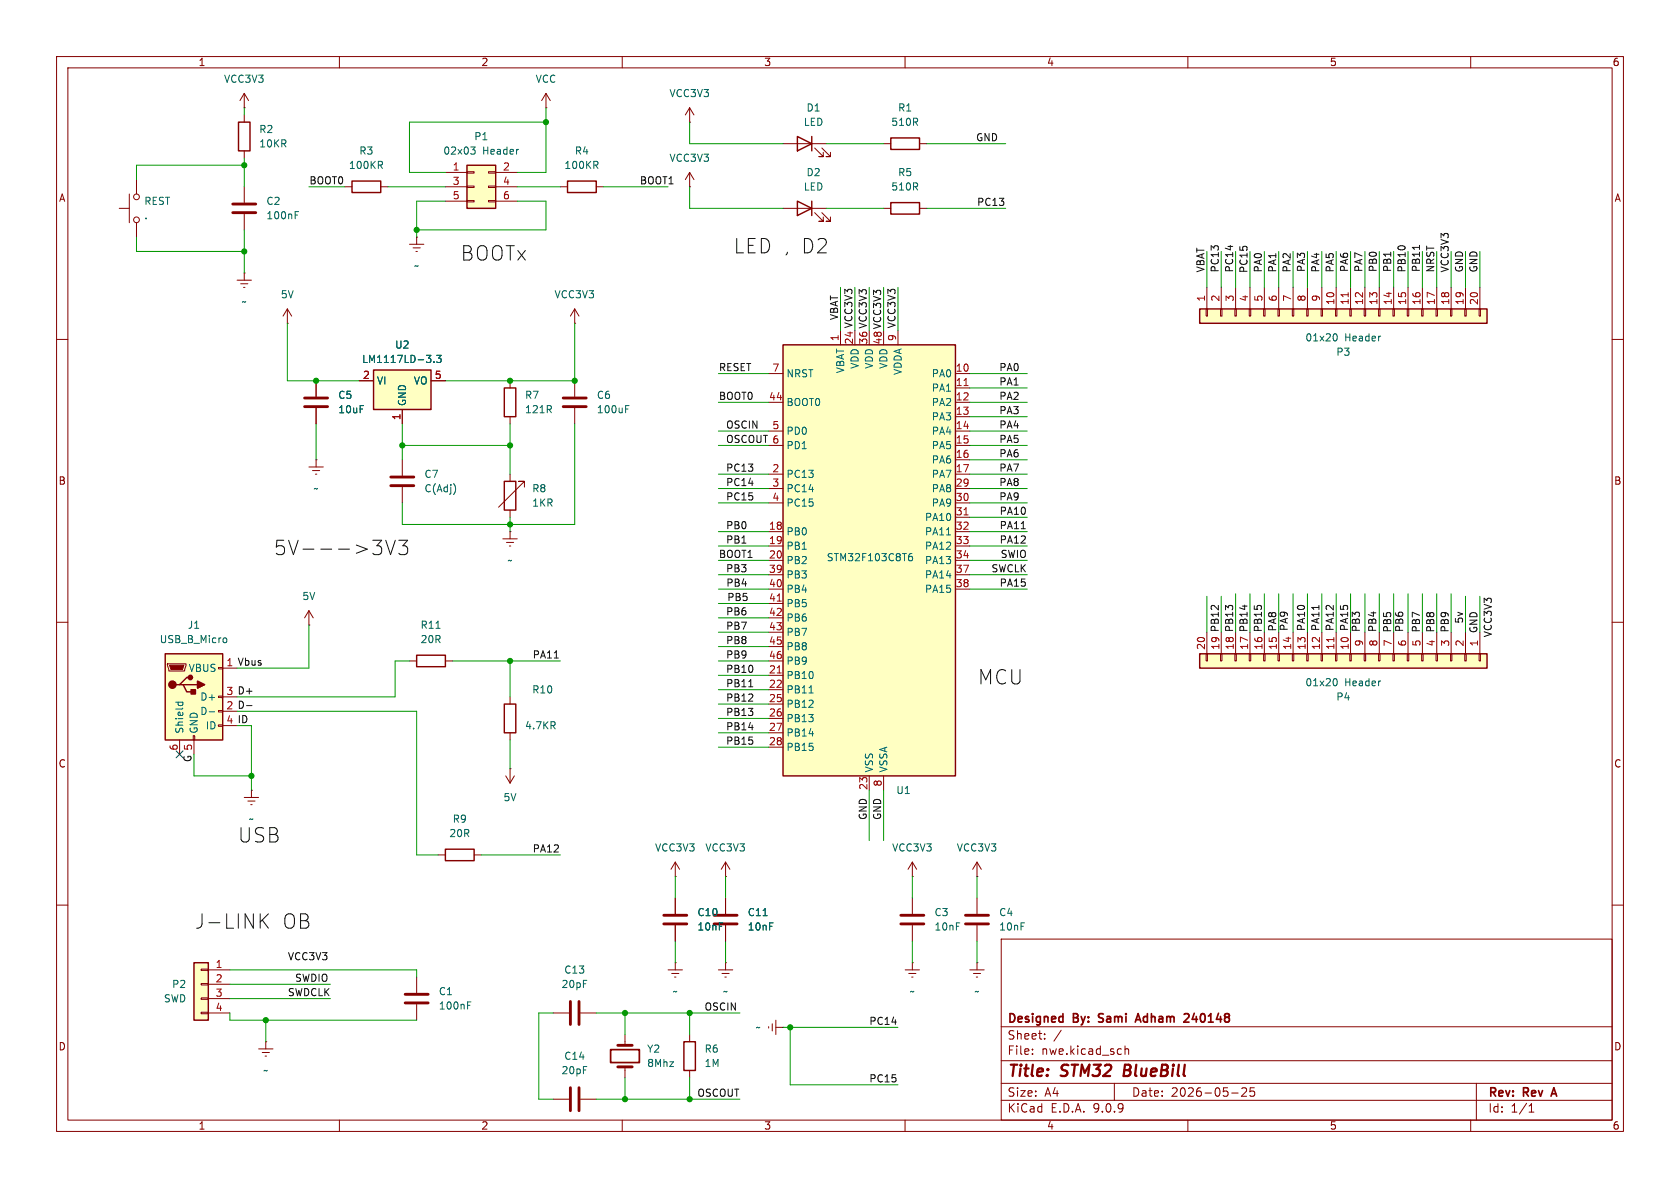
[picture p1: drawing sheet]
<svg xmlns="http://www.w3.org/2000/svg" width="297mm" height="210mm" viewBox="0 0 297 210" stroke-linecap="round" stroke-linejoin="round" font-family="sans-serif">
<g fill="none" stroke="#840000" stroke-width=".18">
<path d="M10 10h277v190h-277zM12 12h273v186h-273zM60 10v2M110 10v2M160 10v2M210 10v2M260 10v2M41.9 49.5h2.5M42.5 50.2h1.3M43.1 50.8h.2M43.2 48.3h.1M43.2 48.3v1.2"/>
<path d="M50.8 57.2h.1M50.8 54.6l-.8 1.3M50.8 54.6l.8 1.3M50.8 54.6v2.6M101.6 57.2h.1M101.6 54.6l-.8 1.3M101.6 54.6l.8 1.3M101.6 54.6v2.6M10 60h2M285 60h2M10 110h2M285 110h2"/>
<path d="M77.5 151.1h1.2M83.8 151.1h1.3M119.4 154.9h.1M119.4 152.4l-.8 1.3M119.4 152.4l.7 1.3M119.4 152.4v2.5M10 160h2M73.7 172.7v2.8M73.7 177.5v2.8M177 166h108v32h-108zM285 160h2M60 198v2"/>
<path d="M110 198v2M160 198v2M177 194.5h108M177 191.5h108M177 187.5h108M177 181.5h108M182.5 186.3v.1M182.5 185.5v.1M184.7 183.6v.1M184.7 182.8v.1M187.6 182.1l-1.3 2M197 191.5v3"/>
<path d="M198.9 184.9v1.5M198.9 185.5l.2-.1 .4 .1v.9M210 198v2M217.7 193.2h1.2M219.5 192.4l.6-.1 .2 .1 .1 .3-.9 1.1h.9M221.7 192.3h-.7v.7l.2-.1h.5l.1 .3-.1 .5-.2 .1-.5-.1M260 198v2M261 191.5v6.5M270.3 196.6h.9M270.3 195.5l.4-.4v1.5"/>
</g>
<path d="M194.3 179.3v.5M209.6 179.2l.5 .1 .1 .3-.9 1.1h.9M194.2 180.6l.2 .1M200.7 180.7l.5-1.5 .5 1.5M200.8 180.3h.8M274.3 193.4h.8M274.7 192.3l-.5 1.5" fill="none" stroke="#840000" stroke-width=".3"/>
<path d="M198.9 188.2l-.3 2h.8" fill="none" stroke="#840000" stroke-width=".4"/>
<path d="M71.6 175.8h4.1M71.6 177.3h4.1" fill="none" stroke="#840000" stroke-width=".51"/>
<path d="M82.7 177.7h.4M82.7 177.1h.6" fill="none" stroke="#006464" stroke-width=".18"/>
<path d="M78.7 150.1h5.1v2h-5.1z" fill="none" stroke="#840000" stroke-width=".25"/>
<path d="M138.4 61h30.5v76.2h-30.5z" fill="#ffffc2"/>
<path d="M138.4 61h30.5v76.2h-30.5z" fill="none" stroke="#840000" stroke-width=".25"/>
<g fill="none" stroke="#840000" stroke-width=".18">
<path d="M148.6 58.4v2.6M158.7 58.4v2.6M135.9 66h2.5M135.9 71.1h2.5M135.9 76.2h2.5M135.9 78.7h2.5M168.9 66h2.5M168.9 71.1h2.5M168.9 76.2h2.5M168.9 78.7h2.5M168.9 68.6h2.5M168.9 73.7h2.5"/>
<path d="M135.9 83.8h2.5M135.9 86.4h2.5M135.9 88.9h2.5M135.9 94h2.5M135.9 96.5h2.5M135.9 99.1h2.5M168.9 83.8h2.5M168.9 86.4h2.5M168.9 88.9h2.5M168.9 94h2.5M168.9 96.5h2.5M168.9 99.1h2.5"/>
<path d="M168.9 81.3h2.5M168.9 91.4h2.5M135.9 101.6h2.5M135.9 104.1h2.5M135.9 106.7h2.5M135.9 109.2h2.5M135.9 111.8h2.5M135.9 114.3h2.5M135.9 116.8h2.5M135.9 119.4h2.5M168.9 101.6h2.5M168.9 104.1h2.5"/>
<path d="M89.4 137.2l.8 1.2M90.2 135.9h.1M90.2 135.9v2.5M90.9 137.2l-.7 1.2M135.9 121.9h2.5M135.9 124.5h2.5M135.9 127h2.5M135.9 129.5h2.5M135.9 132.1h2.5M153.7 137.2v2.5M156.2 137.2v2.5"/>
</g>
<path d="M170.4 68.2h.7M170.4 91h.7M137.4 106.3h.7M137.4 119h.7" fill="none" stroke="#a90000" stroke-width=".18"/>
<path d="M160.6 98.6l.3-.3h.2l.2 .3v.3l-.2 .2h-.4l-.1-.2M161.2 97.9h-.3l-.3 .5M167.3 94.6h.8M143 122.5h.8" fill="none" stroke="#006464" stroke-width=".18"/>
<path d="M212.1 115.6h50.8v2.5h-50.8z" fill="#ffffc2"/>
<path d="M100.3 32h5.1v2h-5.1zM212.1 115.6h50.8v2.5h-50.8z" fill="none" stroke="#840000" stroke-width=".25"/>
<g fill="none" stroke="#840000" stroke-width=".18">
<path d="M96.5 19.1h.1M96.5 16.5l-.7 1.3M96.5 16.5l.8 1.3M96.5 16.5v2.6M121.9 19.1v2.5M121.9 19.1l-.7 1.2M121.9 19.1l.8 1.2M99.1 33h1.2M105.4 33h1.3M121.9 33h.1M121.9 21.6h.1M121.9 30.5l-.7 1.3"/>
<path d="M121.9 30.5l.8 1.3M121.9 30.5v2.5M213.2 115.6h.3v1.2h-.3zM213.4 111.8v3.8M215.8 115.6h.2v1.2h-.2zM215.9 111.8v3.8M218.3 115.6h.3v1.2h-.3zM218.4 111.8v3.8M220.9 115.6h.2v1.2h-.2zM221 111.8v3.8M223.4 115.6h.2v1.2h-.2zM223.5 111.8v3.8"/>
<path d="M225.9 115.6h.3v1.2h-.3zM226.1 111.8v3.8M228.5 115.6h.2v1.2h-.2zM228.6 111.8v3.8M231 115.6h.3v1.2h-.3zM231.1 111.8v3.8M233.6 115.6h.2v1.2h-.2zM233.7 111.8v3.8M236.1 115.6h.2v1.2h-.2zM236.2 111.8v3.8M238.6 115.6h.3v1.2h-.3zM238.8 111.8v3.8"/>
<path d="M241.2 115.6h.2v1.2h-.2zM241.3 111.8v3.8M243.7 115.6h.3v1.2h-.3zM243.8 111.8v3.8M246.3 115.6h.2v1.2h-.2zM246.4 111.8v3.8M248.8 115.6h.2v1.2h-.2zM248.9 111.8v3.8M251.3 115.6h.3v1.2h-.3zM251.5 111.8v3.8M253.9 115.6h.2v1.2h-.2zM254 111.8v3.8"/>
<path d="M256.4 115.6h.3v1.2h-.3zM256.5 111.8v3.8M259 115.6h.2v1.2h-.2zM259.1 111.8v3.8M261.5 115.6h.2v1.2h-.2zM261.6 111.8v3.8M127 171.5h2.5M127.6 172.1h1.3M128.1 172.7h.3M128.3 170.2h.1M128.3 170.2v1.3M135.9 181.5v.2"/>
<path d="M136.5 181v1.2M137.2 181.6h1.2M137.2 180.3v2.6M138.4 181.6h.1"/>
</g>
<path d="M235.8 112.7v.7" fill="none" stroke="#a90000" stroke-width=".18"/>
<path d="M105.3 29.2l.4 .6M105.6 28.6l.1 .2-.1 .3M236 120a.68 .68 0 0 1 .4 .6 .68 .68 0 0 1-.4 .6" fill="none" stroke="#006464" stroke-width=".18"/>
<path d="M212.1 54.6h50.8v2.6h-50.8z" fill="#ffffc2"/>
<path d="M212.1 54.6h50.8v2.6h-50.8zM120.9 184.2h2v5h-2z" fill="none" stroke="#840000" stroke-width=".25"/>
<g fill="none" stroke="#840000" stroke-width=".18">
<path d="M21.1 36.8h1.8M22.9 34.3v5.1M24.1 31.8v2.5M24.1 39.4v2.5M213.2 54.6h.3v1.3h-.3zM213.4 50.8v3.8M215.8 54.6h.2v1.3h-.2zM215.9 50.8v3.8M218.3 54.6h.3v1.3h-.3zM218.4 50.8v3.8M220.9 54.6h.2v1.3h-.2zM221 50.8v3.8"/>
<path d="M223.4 54.6h.2v1.3h-.2zM223.5 50.8v3.8M225.9 54.6h.3v1.3h-.3zM226.1 50.8v3.8M228.5 54.6h.2v1.3h-.2zM228.6 50.8v3.8M231 54.6h.3v1.3h-.3zM231.1 50.8v3.8M233.6 54.6h.2v1.3h-.2zM233.7 50.8v3.8M236.1 54.6h.2v1.3h-.2zM236.2 50.8v3.8"/>
<path d="M238.6 54.6h.3v1.3h-.3zM238.8 50.8v3.8M241.2 54.6h.2v1.3h-.2zM241.3 50.8v3.8M243.7 54.6h.3v1.3h-.3zM243.8 50.8v3.8M246.3 54.6h.2v1.3h-.2zM246.4 50.8v3.8M248.8 54.6h.2v1.3h-.2zM248.9 50.8v3.8M251.3 54.6h.3v1.3h-.3zM251.5 50.8v3.8"/>
<path d="M253.9 54.6h.2v1.3h-.2zM254 50.8v3.8M256.4 54.6h.3v1.3h-.3zM256.5 50.8v3.8M259 54.6h.2v1.3h-.2zM259.1 50.8v3.8M261.5 54.6h.2v1.3h-.2zM261.6 50.8v3.8M55.9 67.3v2.8M55.9 72.1v2.8M54.6 82.6h2.5M55.2 83.2h1.3"/>
<path d="M55.8 83.8h.2M55.9 81.3h.1M55.9 81.3v1.3M110.5 182.9v1.9M110.5 188.6v1.9M121.9 182.9v1.3M121.9 189.2v1.3"/>
<circle cx="24.1" cy="34.8" r=".51"/>
<circle cx="24.1" cy="38.9" r=".51"/>
</g>
<path d="M238.3 51.7v.8" fill="none" stroke="#a90000" stroke-width=".18"/>
<path d="M236 59a.68 .68 0 0 1 .4 .6 .68 .68 0 0 1-.4 .7" fill="none" stroke="#006464" stroke-width=".18"/>
<path d="M53.8 70.4h4.1M53.8 71.9h4.1M109.2 188.6h2.6M109.2 184.8h2.6" fill="none" stroke="#840000" stroke-width=".51"/>
<path d="M107.9 185.5h5.1v2.3h-5.1z" fill="none" stroke="#840000" stroke-width=".3"/>
<path d="M82.5 29.2h5.1v7.6h-5.1z" fill="#ffffc2"/>
<path d="M82.5 29.2h5.1v7.6h-5.1z" fill="none" stroke="#840000" stroke-width=".25"/>
<path d="M78.7 30.5h3.8M78.7 33h3.8M78.7 35.6h3.8M82.5 30.4h1.3v.2h-1.3zM82.5 32.9h1.3v.2h-1.3zM82.5 35.4h1.3v.3h-1.3zM86.4 30.4h1.2v.2h-1.2zM86.4 32.9h1.2v.2h-1.2zM86.4 35.4h1.2v.3h-1.2zM87.6 30.5h3.8M87.6 33h3.8M87.6 35.6h3.8" fill="none" stroke="#840000" stroke-width=".18"/>
<path d="M83.2 26h.8l-.4 .5 .3 .1 .1 .4-.2 .2h-.4" fill="none" stroke="#006464" stroke-width=".18"/>
<path d="M29.2 115.6h10.2v15.2h-10.2z" fill="#ffffc2"/>
<path d="M29.2 115.6h10.2v15.2h-10.2zM33.7 119.8h-.7l-1.3 1.2h-.6M31.7 121h.7l.6 1.3h1.3M32.4 121h2.5" fill="none" stroke="#840000" stroke-width=".25"/>
<path d="M29.6 117.3h3.3v.3l-.3 1h-2.8zM38.6 118h.8v.2h-.8zM39.4 118.1h2.5M31.7 130.8v2.6M34.2 130h.2v.8h-.2zM34.3 130.8v2.6M38.6 123.1h.8v.2h-.8zM38.6 125.6h.8v.3h-.8zM38.6 128.1h.8v.3h-.8zM39.4 123.2h2.5" fill="none" stroke="#840000" stroke-width=".18"/>
<path d="M30 117.6h2.5l-.2 .8h-2.1z" fill="#840000" stroke="#840000" stroke-width=".18"/>
<g fill="#840000" stroke="#840000" stroke-width=".25">
<path d="M33.8 121.9h.7v.8h-.7z"/>
<path d="M34.9 120.4l1.3 .6-1.3 .7z"/>
<circle cx="30.5" cy="121" r=".63"/>
<circle cx="33.7" cy="119.8" r=".38"/>
</g>
<path d="M39.7 112.8h.3l.1 .2-.1 .5-.3 .1M31.1 124.1h1.2M31.5 124.1v.4M32.3 124.1v.4M37 125.8h1" fill="none" stroke="#006464" stroke-width=".18"/>
<path d="M66 65.4h10.2v7h-10.2z" fill="#ffffc2"/>
<path d="M42.2 21.6h2v5.1h-2zM62.2 32h5.1v2h-5.1zM157.5 35.8h5.1v2h-5.1zM157.5 24.4h5.1v2h-5.1zM66 65.4h10.2v7h-10.2zM89.2 68.6h2v5.1h-2zM89.2 85.1h2v5.1h-2zM73.7 115.8h5v2.1h-5z" fill="none" stroke="#840000" stroke-width=".25"/>
<g fill="none" stroke="#840000" stroke-width=".18">
<path d="M43.2 19.1h.1M43.2 16.5l-.8 1.3M43.2 16.5l.7 1.3M43.2 16.5v2.6M43.2 20.3v1.3M43.2 26.7v1.2M43.2 33v2.8M43.2 37.8v2.8M61 33h1.2M67.3 33h1.3M156.2 36.8h1.3M156.2 25.4h1.3"/>
<path d="M162.6 36.8h1.2M162.6 25.4h1.2M63.5 67.3h2.5M71.1 72.4v2.5M76.2 67.3h2.5M90.2 67.3v1.3M90.2 73.7v1.2M71.1 81.3v2.8M71.1 86.1v2.8M88.9 95.3h2.5M89.5 95.9h1.3M90 96.5h.3"/>
<path d="M90.2 94h.1M90.2 83.8v1.3M90.2 90.2v1.2M90.2 94v1.3M92.7 86.1v-1h-1h1l-4.6 4.6M54.6 110.5h.1M54.6 108l-.8 1.2M54.6 108l.8 1.2M54.6 108v2.5M72.4 116.8h1.3M78.7 116.8h1.3M44.4 139.7h.1"/>
<path d="M44.4 139.7v1.3M43.2 141h2.5M43.8 141.6h1.3M44.3 142.2h.3M119.4 158.8v2.7M128.3 154.9h.1M128.3 152.4v2.5M128.3 158.8v2.7M128.3 152.4l-.8 1.3M128.3 152.4l.7 1.3M161.3 154.9h.1M161.3 152.4l-.8 1.3"/>
<path d="M161.3 152.4l.8 1.3M161.3 152.4v2.5M161.3 158.8v2.7M172.7 154.9h.1M172.7 152.4l-.7 1.3M172.7 152.4l.8 1.3M172.7 152.4v2.5M172.7 158.8v2.7M97.8 179.1h2.8M102.6 179.1h2.8M119.4 163.6v2.8M128.3 163.6v2.8"/>
<path d="M160 171.5h2.6M160.7 172.1h1.2M161.2 172.7h.2M161.3 170.2h.1M161.3 163.6v2.8M161.3 170.2v1.3M171.4 171.5h2.6M172.1 172.1h1.3M172.6 172.7h.2M172.7 170.2h.1M172.7 163.6v2.8M172.7 170.2v1.3"/>
<path d="M97.8 194.3h2.8M102.6 194.3h2.8"/>
</g>
<path d="M52.2 38h.4M52.2 37.4h.6M67.2 29.2l.4 .6M67.5 28.6l.1 .2-.1 .3M76.7 64v.1M77.2 62.8h.8l-.4 .5 .3 .1v.6l-.2 .1-.5-.1M80.4 85.9l.1 .4-.1 .8M77.1 111.1h.7M134.9 161.9h.7" fill="none" stroke="#006464" stroke-width=".18"/>
<g fill="none" stroke="#840000" stroke-width=".51">
<path d="M41.1 36.1h4.1M41.1 37.6h4.1M69.1 84.3h4.1M69.1 85.9h4.1M100.8 177v4.1M102.4 177v4.1M117.3 161.8h4.1M117.3 163.3h4.1M126.2 161.8h4.1M126.2 163.3h4.1M159.3 161.8h4M159.3 163.3h4"/>
<path d="M170.7 161.8h4.1M170.7 163.3h4.1M100.8 192.3v4M102.4 192.3v4"/>
</g>
<path d="M34.3 170.2h2.5v10.1h-2.5z" fill="#ffffc2"/>
<path d="M141 35.6l2.5 1.2-2.5 1.3zM141 24.1l2.5 1.3-2.5 1.3zM143.5 24.1v2.6M143.5 35.6v2.5M89.2 124.5h2v5h-2zM34.3 170.2h2.5v10.1h-2.5z" fill="none" stroke="#840000" stroke-width=".25"/>
<g fill="none" stroke="#840000" stroke-width=".18">
<path d="M138.4 36.8h7.6M138.4 25.4h7.6M144 37.6l1.5 1.5h-.7h.7v-.7M144 26.2l1.5 1.5h-.7h.7v-.8M145.3 37.6l1.5 1.5h-.8h.8v-.7M145.3 26.2l1.5 1.5h-.8h.8v-.8M72.4 43.2h2.5M73 43.8h1.3M73.5 44.5h.3M73.7 41.9h.1M73.7 41.9v1.3M55.9 67.3v2.8"/>
<path d="M55.9 72.1v2.8M63.5 67.3h2.5M71.1 72.4v2.5M76.2 67.3h2.5M101.6 67.3v2.8M101.6 72.1v2.8M90.2 123.2v1.3M90.2 129.5v1.3M119.4 158.8v2.7M128.3 158.8v2.7M35.6 171.3h1.2v.3h-1.2zM35.6 173.9h1.2v.2h-1.2z"/>
<path d="M35.6 176.4h1.2v.3h-1.2zM35.6 178.9h1.2v.3h-1.2zM36.8 171.5h3.8M36.8 174h3.8M36.8 176.5h3.8M36.8 179.1h3.8M118.1 171.5h2.5M118.7 172.1h1.3M119.3 172.7h.2M119.4 170.2h.1M119.4 163.6v2.8M119.4 170.2v1.3"/>
<path d="M128.3 163.6v2.8M45.7 185.4h2.6M46.4 186.1h1.2M46.9 186.7h.2M47 184.2h.1M47 184.2v1.2"/>
</g>
<path d="M99.6 70.4h4M99.6 71.9h4" fill="none" stroke="#840000" stroke-width=".51"/>
<path d="M76.7 64v.1M77.2 62.8h.8l-.4 .5 .3 .1v.6l-.2 .1-.5-.1M110.6 72.3h.4M110.6 71.7h.6M134.9 161.9h.7" fill="none" stroke="#006464" stroke-width=".18"/>
<path d="M250.9 43.4v.7M65.9 95.5h1.6l-.9 1a.69 .69 0 0 1 .9 .5v.6l-.3 .3-.2 .1h-.7l-.4-.2M68.2 95.5l.8 2.5 .9-2.5M70.5 95.5h1.6l-.9 1a.69 .69 0 0 1 .9 .5v.6l-.3 .3-.2 .1h-.7l-.4-.2M180.5 93.5h.8M98 116.3h.7M233.2 107v.7M43.6 124.7h1M132.4 121.4h.7M46.4 162.6l1.1 1.5M47.5 161.5l-1.5 1.5" fill="none" stroke="#0f0f0f" stroke-width=".18"/>
<g fill="none" stroke="#009600" stroke-width=".18">
<path d="M43.2 19.1v1.2M96.5 19.1v11.4h-5.1M43.2 27.9v5.1M43.2 29.2h-19.1v2.6M54.6 33h6.4M68.6 33h10.1M78.7 35.6h-5v6.3M91.4 33h7.7M91.4 35.6h5.1v5h-22.8M96.5 21.6h-24.1v8.9h6.3M106.7 33h11.4M121.9 21.6v3.8h16.5"/>
<path d="M121.9 33v3.8h16.5M146 36.8h10.2M146 25.4h10.2M163.8 36.8h14M163.8 25.4h14M24.1 41.9v2.6h19.1M43.2 40.6v7.7M50.8 57.2v10.1h12.7M101.6 57.2v10.1h-22.9M148.6 50.8v7.6M151.1 50.8v7.6M153.7 50.8v7.6"/>
<path d="M156.2 50.8v7.6M158.7 50.8v7.6M213.4 44.5v6.3M215.9 44.5v6.3M218.4 44.5v6.3M221 44.5v6.3M223.5 44.5v6.3M226.1 44.5v6.3M228.6 44.5v6.3M231.1 44.5v6.3M233.7 44.5v6.3M236.2 44.5v6.3"/>
<path d="M238.8 44.5v6.3M241.3 44.5v6.3M243.8 44.5v6.3M246.4 44.5v6.3M248.9 44.5v6.3M251.5 44.5v6.3M254 44.5v6.3M256.5 44.5v6.3M259.1 44.5v6.3M261.6 44.5v6.3M55.9 74.9v6.4M71.1 74.9v6.4"/>
<path d="M71.1 78.7h19.1M90.2 74.9v8.9M101.6 74.9v17.8h-30.5v-3.8M127 71.1h8.9M127 76.2h8.9M127 78.7h8.9M127 66h8.9M171.4 71.1h10.2M171.4 73.7h10.2M171.4 76.2h10.2M171.4 78.7h10.2M171.4 66h10.2"/>
<path d="M171.4 68.6h10.2M90.2 91.4v2.6M127 83.8h8.9M127 86.4h8.9M127 88.9h8.9M127 96.5h8.9M127 94h8.9M127 99.1h8.9M171.4 91.4h10.2M171.4 81.3h10.2M171.4 83.8h10.2M171.4 86.4h10.2"/>
<path d="M171.4 88.9h10.2M171.4 96.5h10.2M171.4 94h10.2M171.4 99.1h10.2M54.6 110.5v7.6h-12.7M72.4 116.8h-2.6v6.4h-27.9M80 116.8h19.1M90.2 116.8v6.4M127 116.8h8.9M127 109.2h8.9M127 111.8h8.9M127 119.4h8.9"/>
<path d="M127 114.3h8.9M127 101.6h8.9M127 104.1h8.9M127 106.7h8.9M171.4 101.6h10.2M171.4 104.1h10.2M213.4 105.4v6.4M215.9 105.4v6.4M218.4 105v6.8M221 105v6.8M223.5 105v6.8M226.1 105v6.8"/>
<path d="M228.6 105v6.8M231.1 105v6.8M233.7 105v6.8M236.2 105v6.8M238.8 105v6.8M241.3 105v6.8M243.8 105v6.8M246.4 105v6.8M248.9 105v6.8M251.5 105v6.8M254 105v6.8M256.5 105v6.8"/>
<path d="M259.1 105.4v6.4M261.6 105.4v6.4M34.3 133.4v3.8h10.1M41.9 128.3h2.5v11.4M41.9 125.7h31.8v25.4h3.8M90.2 130.8v5.1M127 121.9h8.9M127 127h8.9M127 124.5h8.9M127 129.5h8.9M127 132.1h8.9M153.7 139.7v8.9"/>
<path d="M156.2 139.7v8.9M85.1 151.1h14M119.4 154.9v3.9M128.3 154.9v3.9M161.3 154.9v3.9M172.7 154.9v3.9M40.6 171.5h33.1v1.2M40.6 179.1v1.2h33.1M40.6 176.5h17.8M40.6 174h17.8M97.8 179.1h-2.6v15.2h2.6M105.4 179.1h25.4"/>
<path d="M110.5 179.1v3.8M119.4 166.4v3.8M121.9 179.1v3.8M128.3 166.4v3.8M161.3 166.4v3.8M172.7 166.4v3.8M47 180.3v3.9M105.4 194.3h25.4M110.5 190.5v3.8M121.9 190.5v3.8M138.4 181.6h20.3M139.7 181.6v10.2h19"/>
</g>
<path d="M31.1 132.7l1.3 1.3M32.4 132.7l-1.3 1.3" fill="none" stroke="#000084" stroke-width=".18"/>
<g fill="#009600" stroke="#009600" stroke-width=".18">
<circle cx="121.9" cy="179.1" r=".46"/>
<circle cx="110.5" cy="179.1" r=".46"/>
<circle cx="110.5" cy="194.3" r=".46"/>
<circle cx="139.7" cy="181.6" r=".46"/>
<circle cx="121.9" cy="194.3" r=".46"/>
<circle cx="90.2" cy="67.3" r=".46"/>
<circle cx="101.6" cy="67.3" r=".46"/>
<circle cx="96.5" cy="21.6" r=".46"/>
<circle cx="90.2" cy="116.8" r=".46"/>
<circle cx="43.2" cy="29.2" r=".46"/>
<circle cx="43.2" cy="44.5" r=".46"/>
<circle cx="73.7" cy="40.6" r=".46"/>
<circle cx="55.9" cy="67.3" r=".46"/>
<circle cx="71.1" cy="78.7" r=".46"/>
<circle cx="90.2" cy="78.7" r=".46"/>
<circle cx="90.2" cy="92.7" r=".46"/>
<circle cx="44.4" cy="137.2" r=".46"/>
<circle cx="47" cy="180.3" r=".46"/>
</g>
<g font-size="3.5" fill="#0f0f0f">
<text x="81.3" y="46.3">BOOTx</text>
<text x="129.5" y="45">LED , D2</text>
<text x="48.3" y="98.4">5V---&gt;3V3</text>
<text x="172.7" y="121.2">MCU</text>
<text x="41.9" y="149.2">USB</text>
<text x="34.3" y="164.4">J-LINK</text>
<text x="49.7" y="164.4">OB</text>
</g>
<g font-size="2.8" fill="#840000">
<text x="178" y="190.9">Title:</text>
<text x="187.7" y="190.9">STM32</text>
<text x="199.5" y="190.9">BlueBill</text>
</g>
<g font-size="2.1" fill="#840000">
<text x="178" y="184">Sheet:</text>
<text x="178" y="181.2">Designed</text>
<text x="189.8" y="181.2">By:</text>
<text x="194.9" y="181.2">Sami</text>
<text x="202.2" y="181.2">Adham</text>
<text x="211.3" y="181.2">240148</text>
<text x="178" y="186.7">File:</text>
<text x="184.1" y="186.7">nwe.kicad_sch</text>
<text x="178" y="196.9">KiCad</text>
<text x="178" y="194.1">Size:</text>
<text x="184.7" y="194.1">A4</text>
<text x="185.7" y="196.9">E.D.A.</text>
<text x="193.3" y="196.9">9.0.9</text>
<text x="200" y="194.1">Date:</text>
<text x="207" y="194.1">2026-05-25</text>
<text x="263" y="194.3">Rev:</text>
<text x="263" y="196.9">Id:</text>
<text x="267.1" y="196.9">1/1</text>
<text x="269.4" y="194.3">Rev</text>
<text x="275.1" y="194.3">A</text>
</g>
<g font-size="1.8" fill="#840000">
<text x="35" y="11.9">1</text>
<text x="85" y="11.9">2</text>
<text x="135" y="11.9">3</text>
<text x="185" y="11.9">4</text>
<text x="235" y="11.9">5</text>
<text x="285" y="11.9">6</text>
<text x="10.3" y="35.9">A</text>
<text x="285.3" y="35.9">A</text>
<text x="10.3" y="85.9">B</text>
<text x="285.3" y="85.9">B</text>
<text x="10.3" y="135.9">C</text>
<text x="285.3" y="135.9">C</text>
<text x="10.3" y="185.9">D</text>
<text x="285.3" y="185.9">D</text>
<text x="35" y="199.9">1</text>
<text x="85" y="199.9">2</text>
<text x="135" y="199.9">3</text>
<text x="185" y="199.9">4</text>
<text x="235" y="199.9">5</text>
<text x="285" y="199.9">6</text>
</g>
<g font-size="1.8" fill="#006464">
<text x="39.5" y="14.8">VCC3V3</text>
<text x="94.6" y="14.8">VCC</text>
<text x="118.3" y="17.4">VCC3V3</text>
<text x="45.7" y="23.7">R2</text>
<text x="142" y="22.5">LED</text>
<text x="142.5" y="19.9">D1</text>
<text x="157.5" y="22.5">510R</text>
<text x="158.7" y="19.9">R1</text>
<text x="45.7" y="26.3">10KR</text>
<text x="63.4" y="27.5">R3</text>
<text x="78.3" y="27.5">02x03</text>
<text x="83.7" y="25">P1</text>
<text x="85.3" y="27.5">Header</text>
<text x="101.5" y="27.5">R4</text>
<text x="118.3" y="28.8">VCC3V3</text>
<text x="61.6" y="30.1">100KR</text>
<text x="99.7" y="30.1">100KR</text>
<text x="142" y="33.9">LED</text>
<text x="142.5" y="31.3">D2</text>
<text x="157.5" y="33.9">510R</text>
<text x="158.7" y="31.3">R5</text>
<text x="25.4" y="36.4">REST</text>
<text x="25.4" y="39">.</text>
<text x="47" y="36.4">C2</text>
<text x="47" y="39">100nF</text>
<text x="73.1" y="47.9">~</text>
<text x="49.5" y="52.9">5V</text>
<text x="97.9" y="52.9">VCC3V3</text>
<text x="42.6" y="54.2">~</text>
<text x="63.9" y="64.4">LM1117LD-3.3</text>
<text x="69.7" y="61.8">U2</text>
<text x="152" y="65.3" transform="rotate(-90 152 65.3)">VDD</text>
<text x="154.5" y="65.3" transform="rotate(-90 154.5 65.3)">VDD</text>
<text x="157.1" y="65.3" transform="rotate(-90 157.1 65.3)">VDD</text>
<text x="230.7" y="60.6">01x20</text>
<text x="236.1" y="63.1">P3</text>
<text x="237.7" y="60.6">Header</text>
<text x="59.7" y="70.7">C5</text>
<text x="66.5" y="68.2">VI</text>
<text x="72" y="71.9" transform="rotate(-90 72 71.9)">GND</text>
<text x="73.1" y="68.2">VO</text>
<text x="92.7" y="70.7">R7</text>
<text x="105.4" y="70.7">C6</text>
<text x="138.9" y="66.9">NRST</text>
<text x="138.9" y="72">BOOT0</text>
<text x="149.5" y="66.1" transform="rotate(-90 149.5 66.1)">VBAT</text>
<text x="159.6" y="66.4" transform="rotate(-90 159.6 66.4)">VDDA</text>
<text x="164.6" y="66.9">PA0</text>
<text x="164.6" y="69.4">PA1</text>
<text x="164.6" y="72">PA2</text>
<text x="59.7" y="73.3">10uF</text>
<text x="92.7" y="73.3">121R</text>
<text x="105.4" y="73.3">100uF</text>
<text x="138.9" y="77.1">PD0</text>
<text x="164.6" y="74.5">PA3</text>
<text x="164.6" y="77.1">PA4</text>
<text x="138.9" y="79.6">PD1</text>
<text x="164.6" y="79.6">PA5</text>
<text x="164.6" y="82.1">PA6</text>
<text x="55.3" y="87.2">~</text>
<text x="74.9" y="84.7">C7</text>
<text x="74.9" y="87.2">C(Adj)</text>
<text x="94" y="87.2">R8</text>
<text x="94" y="89.8">1KR</text>
<text x="138.9" y="84.7">PC13</text>
<text x="138.9" y="87.2">PC14</text>
<text x="138.9" y="89.8">PC15</text>
<text x="164.6" y="84.7">PA7</text>
<text x="164.6" y="87.2">PA8</text>
<text x="164.6" y="89.8">PA9</text>
<text x="138.9" y="94.8">PB0</text>
<text x="163.4" y="92.3">PA10</text>
<text x="163.4" y="94.8">PA11</text>
<text x="89.6" y="99.9">~</text>
<text x="138.9" y="97.4">PB1</text>
<text x="138.9" y="99.9">PB2</text>
<text x="146.1" y="99.4">STM32F103C8T6</text>
<text x="163.4" y="97.4">PA12</text>
<text x="163.4" y="99.9">PA13</text>
<text x="53.4" y="106.3">5V</text>
<text x="138.9" y="102.5">PB3</text>
<text x="138.9" y="105">PB4</text>
<text x="138.9" y="107.5">PB5</text>
<text x="163.4" y="102.5">PA14</text>
<text x="163.4" y="105">PA15</text>
<text x="28.1" y="113.9">USB_B_Micro</text>
<text x="33.1" y="111.4">J1</text>
<text x="74.3" y="111.4">R11</text>
<text x="74.3" y="113.9">20R</text>
<text x="138.9" y="110.1">PB6</text>
<text x="138.9" y="112.6">PB7</text>
<text x="33.3" y="119">VBUS</text>
<text x="138.9" y="115.2">PB8</text>
<text x="138.9" y="117.7">PB9</text>
<text x="35.3" y="124.1">D+</text>
<text x="94" y="122.8">R10</text>
<text x="138.9" y="120.2">PB10</text>
<text x="138.9" y="122.8">PB11</text>
<text x="138.9" y="125.3">PB12</text>
<text x="230.7" y="121.5">01x20</text>
<text x="236.1" y="124.1">P4</text>
<text x="237.7" y="121.5">Header</text>
<text x="32.6" y="129.8" transform="rotate(-90 32.6 129.8)">Shield</text>
<text x="35.2" y="129.8" transform="rotate(-90 35.2 129.8)">GND</text>
<text x="35.3" y="126.6">D-</text>
<text x="36.3" y="129.1">ID</text>
<text x="92.7" y="129.1">4.7KR</text>
<text x="138.9" y="127.9">PB13</text>
<text x="138.9" y="130.4">PB14</text>
<text x="138.9" y="132.9">PB15</text>
<text x="154.5" y="136.7" transform="rotate(-90 154.5 136.7)">VSS</text>
<text x="157.1" y="136.7" transform="rotate(-90 157.1 136.7)">VSSA</text>
<text x="88.9" y="141.8">5V</text>
<text x="158.4" y="140.6">U1</text>
<text x="43.9" y="145.6">~</text>
<text x="79.3" y="148.2">20R</text>
<text x="79.9" y="145.6">R9</text>
<text x="115.7" y="150.7">VCC3V3</text>
<text x="124.6" y="150.7">VCC3V3</text>
<text x="157.6" y="150.7">VCC3V3</text>
<text x="169.1" y="150.7">VCC3V3</text>
<text x="123.2" y="162.2">C10</text>
<text x="123.2" y="164.7">10nF</text>
<text x="132.1" y="162.2">C11</text>
<text x="132.1" y="164.7">10nF</text>
<text x="165.1" y="162.2">C3</text>
<text x="165.1" y="164.7">10nF</text>
<text x="176.5" y="162.2">C4</text>
<text x="176.5" y="164.7">10nF</text>
<text x="99.7" y="172.3">C13</text>
<text x="28.9" y="177.4">SWD</text>
<text x="30.3" y="174.9">P2</text>
<text x="77.5" y="176.1">C1</text>
<text x="77.5" y="178.7">100nF</text>
<text x="99.2" y="174.9">20pF</text>
<text x="118.8" y="176.1">~</text>
<text x="127.7" y="176.1">~</text>
<text x="160.7" y="176.1">~</text>
<text x="172.2" y="176.1">~</text>
<text x="133.5" y="182.5">~</text>
<text x="46.4" y="190.1">~</text>
<text x="99.2" y="190.1">20pF</text>
<text x="99.7" y="187.6">C14</text>
<text x="114.3" y="186.3">Y2</text>
<text x="114.3" y="188.8">8Mhz</text>
<text x="124.5" y="186.3">R6</text>
<text x="124.5" y="188.8">1M</text>
</g>
<g font-size="1.8" fill="#0f0f0f">
<text x="172.5" y="25.1">GND</text>
<text x="54.6" y="32.7">BOOT0</text>
<text x="113" y="32.7">BOOT1</text>
<text x="172.6" y="36.5">PC13</text>
<text x="213" y="48.3" transform="rotate(-90 213 48.3)">VBAT</text>
<text x="215.6" y="48.3" transform="rotate(-90 215.6 48.3)">PC13</text>
<text x="218.1" y="48.3" transform="rotate(-90 218.1 48.3)">PC14</text>
<text x="220.6" y="48.4" transform="rotate(-90 220.6 48.4)">PC15</text>
<text x="223.2" y="48.3" transform="rotate(-90 223.2 48.3)">PA0</text>
<text x="225.7" y="48.3" transform="rotate(-90 225.7 48.3)">PA1</text>
<text x="228.3" y="48.3" transform="rotate(-90 228.3 48.3)">PA2</text>
<text x="230.8" y="48.2" transform="rotate(-90 230.8 48.2)">PA3</text>
<text x="233.3" y="48.3" transform="rotate(-90 233.3 48.3)">PA4</text>
<text x="235.9" y="48.3" transform="rotate(-90 235.9 48.3)">PA5</text>
<text x="238.4" y="48.2" transform="rotate(-90 238.4 48.2)">PA6</text>
<text x="241" y="48.2" transform="rotate(-90 241 48.2)">PA7</text>
<text x="243.5" y="48.2" transform="rotate(-90 243.5 48.2)">PB0</text>
<text x="246" y="48.2" transform="rotate(-90 246 48.2)">PB1</text>
<text x="248.6" y="48.3" transform="rotate(-90 248.6 48.3)">PB10</text>
<text x="251.1" y="48.2" transform="rotate(-90 251.1 48.2)">PB11</text>
<text x="253.7" y="48.3" transform="rotate(-90 253.7 48.3)">NRST</text>
<text x="256.2" y="48.3" transform="rotate(-90 256.2 48.3)">VCC3V3</text>
<text x="258.7" y="48.3" transform="rotate(-90 258.7 48.3)">GND</text>
<text x="261.3" y="48.3" transform="rotate(-90 261.3 48.3)">GND</text>
<text x="148.2" y="56.7" transform="rotate(-90 148.2 56.7)">VBAT</text>
<text x="158.4" y="58.1" transform="rotate(-90 158.4 58.1)">VCC3V3</text>
<text x="127" y="65.7">RESET</text>
<text x="150.9" y="61" transform="rotate(-90 150.9 61)">24 VCC3V3</text>
<text x="153.4" y="61" transform="rotate(-90 153.4 61)">36 VCC3V3</text>
<text x="156" y="61" transform="rotate(-90 156 61)">48 VCC3V3</text>
<text x="176.6" y="65.7">PA0</text>
<text x="127" y="70.8">BOOT0</text>
<text x="176.6" y="68.2">PA1</text>
<text x="176.6" y="70.8">PA2</text>
<text x="128.3" y="75.9">OSCIN</text>
<text x="176.6" y="75.9">PA4</text>
<text x="176.6" y="73.3">PA3</text>
<text x="128.3" y="83.5">PC13</text>
<text x="128.3" y="78.4">OSCOUT 6</text>
<text x="176.6" y="83.5">PA7</text>
<text x="176.6" y="80.9">PA6</text>
<text x="176.6" y="78.4">PA5</text>
<text x="128.3" y="86">PC14</text>
<text x="128.3" y="88.6">PC15</text>
<text x="176.6" y="86">PA8</text>
<text x="176.6" y="88.6">PA9</text>
<text x="128.3" y="93.6">PB0</text>
<text x="176.6" y="91.1">PA10</text>
<text x="176.6" y="93.6">PA11</text>
<text x="127" y="98.7">BOOT1</text>
<text x="128.3" y="101.3">PB3</text>
<text x="128.3" y="96.2">PB1</text>
<text x="175.2" y="101.3">SWCLK</text>
<text x="176.6" y="96.2">PA12</text>
<text x="176.8" y="98.7">SWIO</text>
<text x="128.3" y="103.8">PB4</text>
<text x="128.5" y="106.3">PB5</text>
<text x="176.6" y="103.8">PA15</text>
<text x="128.3" y="108.9">PB6</text>
<text x="128.3" y="111.4">PB7</text>
<text x="128.3" y="114">PB8</text>
<text x="225.7" y="111.7" transform="rotate(-90 225.7 111.7)">PA8</text>
<text x="227.8" y="111.6" transform="rotate(-90 227.8 111.6)">PA9</text>
<text x="230.8" y="111.7" transform="rotate(-90 230.8 111.7)">PA10</text>
<text x="233.3" y="111.7" transform="rotate(-90 233.3 111.7)">PA11</text>
<text x="235.9" y="111.7" transform="rotate(-90 235.9 111.7)">PA12</text>
<text x="238.4" y="111.7" transform="rotate(-90 238.4 111.7)">PA15</text>
<text x="240.5" y="111.8" transform="rotate(-90 240.5 111.8)">PB3</text>
<text x="243.4" y="111.8" transform="rotate(-90 243.4 111.8)">PB4</text>
<text x="246" y="111.9" transform="rotate(-90 246 111.9)">PB5</text>
<text x="248.2" y="111.8" transform="rotate(-90 248.2 111.8)">PB6</text>
<text x="251.1" y="111.9" transform="rotate(-90 251.1 111.9)">PB7</text>
<text x="253.7" y="111.9" transform="rotate(-90 253.7 111.9)">PB8</text>
<text x="256.2" y="111.9" transform="rotate(-90 256.2 111.9)">PB9</text>
<text x="258.7" y="110.3" transform="rotate(-90 258.7 110.3)">5v</text>
<text x="261.3" y="112" transform="rotate(-90 261.3 112)">GND</text>
<text x="263.8" y="112.7" transform="rotate(-90 263.8 112.7)">VCC3V3</text>
<text x="39.9" y="117.9">1 Vbus</text>
<text x="94.1" y="116.5">PA11</text>
<text x="128.3" y="119">PB10</text>
<text x="128.3" y="116.5">PB9</text>
<text x="215.6" y="115" transform="rotate(-90 215.6 115)">19 PB12</text>
<text x="218.2" y="115" transform="rotate(-90 218.2 115)">18 PB13</text>
<text x="220.7" y="115" transform="rotate(-90 220.7 115)">17 PB14</text>
<text x="223.3" y="115" transform="rotate(-90 223.3 115)">16 PB15</text>
<text x="39.9" y="122.9">3 D+</text>
<text x="39.9" y="125.5">2 D-</text>
<text x="128.3" y="121.6">PB11</text>
<text x="128.3" y="124.1">PB12</text>
<text x="39.9" y="128">4 ID</text>
<text x="128.3" y="129.2">PB14</text>
<text x="128.3" y="126.7">PB13</text>
<text x="128.3" y="131.7">PB15</text>
<text x="33.9" y="134.8" transform="rotate(-90 33.9 134.8)">G 5</text>
<text x="153.3" y="145" transform="rotate(-90 153.3 145)">GND</text>
<text x="155.9" y="145" transform="rotate(-90 155.9 145)">GND</text>
<text x="94.1" y="150.8">PA12</text>
<text x="50.8" y="169.8">VCC3V3</text>
<text x="52.1" y="173.6">SWDIO</text>
<text x="50.8" y="176.2">SWDCLK</text>
<text x="124.5" y="178.7">OSCIN</text>
<text x="153.6" y="181.3">PC14</text>
<text x="153.6" y="191.4">PC15</text>
<text x="123.2" y="194">OSCOUT</text>
</g>
<g font-size="1.8" fill="#a90000">
<text x="79.9" y="30.2">1</text>
<text x="79.9" y="32.8">3</text>
<text x="79.9" y="35.3">5</text>
<text x="88.8" y="30.2">2</text>
<text x="88.8" y="32.8">4</text>
<text x="88.8" y="35.3">6</text>
<text x="213.1" y="53.4" transform="rotate(-90 213.1 53.4)">1</text>
<text x="215.6" y="53.4" transform="rotate(-90 215.6 53.4)">2</text>
<text x="218.2" y="53.4" transform="rotate(-90 218.2 53.4)">3</text>
<text x="220.7" y="53.4" transform="rotate(-90 220.7 53.4)">4</text>
<text x="223.3" y="53.4" transform="rotate(-90 223.3 53.4)">5</text>
<text x="225.8" y="53.4" transform="rotate(-90 225.8 53.4)">6</text>
<text x="228.3" y="53.4" transform="rotate(-90 228.3 53.4)">7</text>
<text x="230.9" y="53.4" transform="rotate(-90 230.9 53.4)">8</text>
<text x="233.4" y="53.4" transform="rotate(-90 233.4 53.4)">9</text>
<text x="236" y="54" transform="rotate(-90 236 54)">10</text>
<text x="238.5" y="54" transform="rotate(-90 238.5 54)">11</text>
<text x="241" y="54" transform="rotate(-90 241 54)">12</text>
<text x="243.6" y="54" transform="rotate(-90 243.6 54)">13</text>
<text x="246.1" y="54" transform="rotate(-90 246.1 54)">14</text>
<text x="248.7" y="54" transform="rotate(-90 248.7 54)">15</text>
<text x="251.2" y="54" transform="rotate(-90 251.2 54)">16</text>
<text x="253.7" y="54" transform="rotate(-90 253.7 54)">17</text>
<text x="256.3" y="54" transform="rotate(-90 256.3 54)">18</text>
<text x="258.8" y="54" transform="rotate(-90 258.8 54)">19</text>
<text x="261.4" y="54" transform="rotate(-90 261.4 54)">20</text>
<text x="136.5" y="65.8">7</text>
<text x="148.3" y="60.4" transform="rotate(-90 148.3 60.4)">1</text>
<text x="158.5" y="60.4" transform="rotate(-90 158.5 60.4)">9</text>
<text x="168.9" y="65.8">10</text>
<text x="64.1" y="67.1">2</text>
<text x="76.8" y="67.1">5</text>
<text x="135.8" y="70.9">44</text>
<text x="168.9" y="68.3">11</text>
<text x="168.9" y="70.9">12</text>
<text x="70.9" y="74.4" transform="rotate(-90 70.9 74.4)">1</text>
<text x="136.5" y="75.9">5</text>
<text x="168.9" y="73.4">13</text>
<text x="168.9" y="75.9">14</text>
<text x="136.5" y="83.6">2</text>
<text x="168.9" y="78.5">15</text>
<text x="168.9" y="81">16</text>
<text x="168.9" y="83.6">17</text>
<text x="136.5" y="86.1">3</text>
<text x="136.5" y="88.6">4</text>
<text x="168.9" y="86.1">29</text>
<text x="168.9" y="88.6">30</text>
<text x="135.8" y="93.7">18</text>
<text x="168.9" y="91.2">31</text>
<text x="168.9" y="93.7">32</text>
<text x="135.8" y="96.3">19</text>
<text x="135.8" y="98.8">20</text>
<text x="135.8" y="101.3">39</text>
<text x="168.9" y="96.3">33</text>
<text x="168.9" y="98.8">34</text>
<text x="168.9" y="101.3">37</text>
<text x="135.8" y="103.9">40</text>
<text x="135.8" y="106.4">41</text>
<text x="168.9" y="103.9">38</text>
<text x="135.8" y="109">42</text>
<text x="135.8" y="111.5">43</text>
<text x="135.8" y="114">45</text>
<text x="135.8" y="116.6">46</text>
<text x="135.8" y="119.1">21</text>
<text x="213.1" y="115" transform="rotate(-90 213.1 115)">20</text>
<text x="225.8" y="115" transform="rotate(-90 225.8 115)">15</text>
<text x="228.3" y="115" transform="rotate(-90 228.3 115)">14</text>
<text x="230.9" y="115" transform="rotate(-90 230.9 115)">13</text>
<text x="233.4" y="115" transform="rotate(-90 233.4 115)">12</text>
<text x="236" y="115" transform="rotate(-90 236 115)">11</text>
<text x="238.5" y="115" transform="rotate(-90 238.5 115)">10</text>
<text x="241" y="114.4" transform="rotate(-90 241 114.4)">9</text>
<text x="243.6" y="114.4" transform="rotate(-90 243.6 114.4)">8</text>
<text x="246.1" y="114.4" transform="rotate(-90 246.1 114.4)">7</text>
<text x="248.7" y="114.4" transform="rotate(-90 248.7 114.4)">6</text>
<text x="251.2" y="114.4" transform="rotate(-90 251.2 114.4)">5</text>
<text x="253.7" y="114.4" transform="rotate(-90 253.7 114.4)">4</text>
<text x="256.3" y="114.4" transform="rotate(-90 256.3 114.4)">3</text>
<text x="258.8" y="114.4" transform="rotate(-90 258.8 114.4)">2</text>
<text x="261.4" y="114.4" transform="rotate(-90 261.4 114.4)">1</text>
<text x="135.8" y="121.7">22</text>
<text x="135.8" y="124.2">25</text>
<text x="135.8" y="126.7">26</text>
<text x="135.8" y="129.3">27</text>
<text x="135.8" y="131.8">28</text>
<text x="31.5" y="132.8" transform="rotate(-90 31.5 132.8)">6</text>
<text x="153.4" y="139.7" transform="rotate(-90 153.4 139.7)">23</text>
<text x="156" y="139.1" transform="rotate(-90 156 139.1)">8</text>
<text x="38" y="171.2">1</text>
<text x="38" y="173.7">2</text>
<text x="38" y="176.3">3</text>
<text x="38" y="178.8">4</text>
</g>
</svg>
